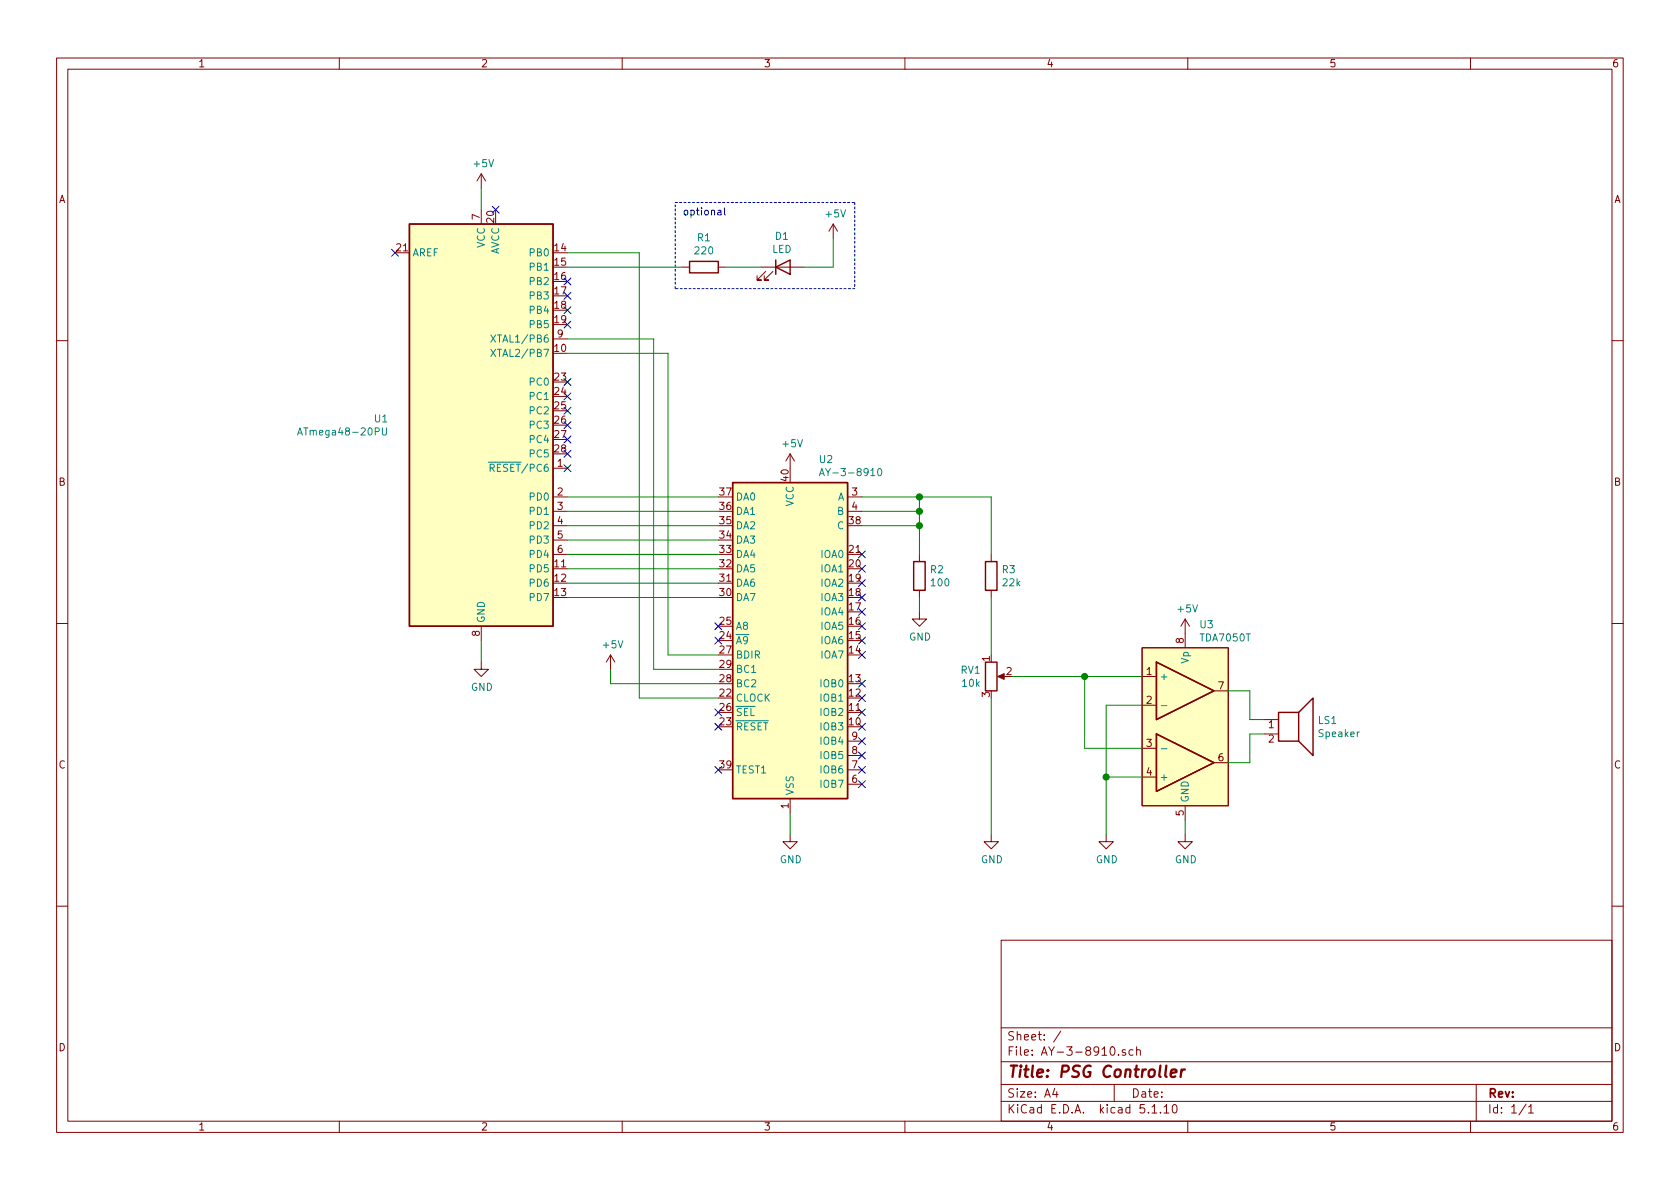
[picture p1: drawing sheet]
<svg xmlns="http://www.w3.org/2000/svg" width="297mm" height="210mm" viewBox="0 0 297 210" stroke-linecap="round" stroke-linejoin="round" font-family="sans-serif">
<g fill="none" stroke="#840000" stroke-width=".18">
<path d="M10 10.3h277v189.9h-277zM12 12.2h273v186.1h-273zM60 10.3v1.9M110 10.3v1.9M160 10.3v1.9M210 10.3v1.9M260 10.3v1.9M85.1 30.7l-.8 1.3M85.1 30.7v2.6M85.1 37.1v2.5M85.1 30.7l.8 1.3M147.3 39.6l-.7 1.3"/>
<path d="M147.3 39.6v2.6M147.3 39.6l.8 1.3M97.8 59.9h2.5M120.6 47.2h1.3M127 47.2h1.3M134.6 47.2h7.6M135.4 48l-1.5 1.5h.7h-.7v-.7M136.7 48l-1.6 1.5h.8h-.8v-.7M10 60.2h2M285 60.2h2M97.8 82.8h2.5M97.8 87.9h2.5"/>
<path d="M97.8 90.4h2.5M97.8 93h2.5M97.8 95.5h2.5M97.8 98h2.5M139.7 80.3l-.8 1.2M139.7 80.3v2.5M139.7 80.3l.8 1.2M149.9 87.9h2.5M149.9 90.4h2.5M162.6 98v1.3M175.3 98v1.3M10 110.3h2"/>
<path d="M85.1 117.1v1.3h1.3l-1.3 1.2-1.3-1.2h1.3M85.1 110.7v2.6M107.9 115.8l-.7 1.3M107.9 115.8v2.6M107.9 115.8l.8 1.3M162.6 108.2v1.3h1.2l-1.2 1.2-1.3-1.2h1.3M162.6 104.4v1.3M175.3 104.4v1.3M176.8 119.6h1M201.9 114.5h15.3v28h-15.3zM201.9 119.6h2.6M209.5 109.5l-.7 1.2"/>
<path d="M209.5 109.5v5M209.5 109.5l.8 1.2M285 110.3h2M149.9 138.7h2.5M149.9 136.1h2.5M149.9 133.6h2.5M149.9 131.1h2.5M201.9 124.7h2.6M201.9 132.3h2.6M201.9 137.4h2.6M214.6 134.9h2.6M214.6 122.2h2.6"/>
<path d="M223.5 127.2h2.6M223.5 129.8h2.6M139.7 147.6v1.2h1.3l-1.3 1.3-1.3-1.3h1.3M139.7 141.2v2.6M175.3 147.6v1.2h1.2l-1.2 1.3-1.3-1.3h1.3M195.6 147.6v1.2h1.2l-1.2 1.3-1.3-1.3h1.3M209.5 147.6v1.2h1.3l-1.3 1.3-1.2-1.3h1.2M209.5 142.5v2.5M10 160.2h2M177 166.3h108v32h-108zM285 160.2h2M60 198.3v1.9"/>
<path d="M110 198.3v1.9M160 198.3v1.9M177 194.8h108M177 191.8h108M177 187.8h108M177 181.8h108M186.5 192.5l-.4 1h1M186.8 193v1M187.6 182.3l-1.3 2M196.5 185.2l.1-.1a.8 .8 0 0 1 .5 .8 .8 .8 0 0 1-.5 .7 1 1 0 0 1-.1-1.4zM197 191.8v3M197.8 186.5v.1"/>
<path d="M199 185.7a.37 .37 0 0 0-.6 .1l.1 .2 .5 .2 .1 .1-.3 .3-.4-.1M200.3 185.7l-.4-.1-.3 .3 .1 .6 .2 .1 .4-.1M201 185.7a.37 .37 0 0 1 .6 .1v.8M201 185.1v1.5M203.7 195.8l.4-.5v1.5M203.7 196.8h.8M205.2 196.7v.1M205.8 195.8l.4-.5v1.5M205.8 196.8h.9M207.5 195.4l.2-.1a.94 .94 0 0 1 0 1.5h-.1a1 1 0 0 1-.1-1.4zM210 198.3v1.9M260 198.3v1.9"/>
<path d="M261 191.8v6.5M269.8 195.2l-1.2 2M270.3 195.8l.4-.5v1.5M270.3 196.8h.8"/>
</g>
<path d="M207 189.8l1-.2-.1-.4-.5-.1-.3 .3-.1 .9 .2 .1 .6-.1M208.9 189.1l-.2 1.3M209.5 189.1a.55 .55 0 0 0-.6 .4" fill="none" stroke="#840000" stroke-width=".41"/>
<path d="M72.4 39.6h25.4v71.1h-25.4zM121.9 46.2h5.1v2.1h-5.1zM137.2 47.2l2.5-1.2v2.5zM137.2 46v2.5M129.5 85.3h20.4v55.9h-20.4zM161.5 99.3h2.1v5.1h-2.1zM174.2 99.3h2.1v5.1h-2.1zM174.2 117.1h2.1v5.1h-2.1zM204.5 117.1l10.1 5.1-10.1 5zM204.5 129.8l10.1 5.1-10.1 5zM226.1 126h3.5v5.1h-3.5zM229.6 126l2.6-2.6v10.2l-2.6-2.5" fill="none" stroke="#840000" stroke-width=".25"/>
<path d="M176.4 119.6l1.1-.5v1z" fill="#840000" stroke="#840000" stroke-width=".18"/>
<g fill="#ffffc2" stroke="#ffffc2" stroke-width=".18">
<path d="M72.4 39.6h25.4v71.1h-25.4z"/>
<path d="M201.9 114.5h15.3v28h-15.3z"/>
<path d="M204.5 129.8l10.1 5.1-10.1 5z"/>
<path d="M204.5 117.1l10.1 5.1-10.1 5z"/>
<path d="M129.5 85.3h20.4v55.9h-20.4z"/>
</g>
<g fill="none" stroke="#008484" stroke-width=".18">
<path d="M86.8 59.2l.8 1.3M87.6 59.2l-.8 1.3M52.6 76.9l.4-1.2 .5 1.2M52.7 76.6h.6M67.6 75.7v1l.2 .2h.4l.1-.2v-1M86.8 61.8l.8 1.2M87.6 61.8l-.8 1.2M86.4 81.7h1.2M86.7 82.7h.6l.1-.2-.1-.3-.2-.1h-.4v1.3M87 82.7l.4 .7M144.9 84.1l.4-1.3 .4 1.3M145 83.8h.6"/>
<path d="M155.3 83l.2-.2a.67 .67 0 0 1 .4 .7 .67 .67 0 0 1-.4 .6l-.3-.5zM205.3 124.8h1M205.3 132.4h1"/>
</g>
<path d="M119.4 35.8h31.7M151.1 35.8v15.2M119.4 51v-15.2M151.1 51h-31.7" fill="none" stroke="#0000c2" stroke-width=".18" stroke-dasharray=".4 .4"/>
<g fill="none" stroke="#008400" stroke-width=".18">
<path d="M85.1 33.3v3.8M100.3 59.9h15.3v58.5h11.4M100.3 47.2h20.3M100.3 44.7h12.7v78.7h14M128.3 47.2h6.3M147.3 42.2v5h-5.1M100.3 62.5h17.8v53.3h8.9M100.3 98h26.7M100.3 87.9h26.7M100.3 95.5h26.7M100.3 93h26.7M100.3 90.4h26.7"/>
<path d="M152.4 87.9h22.9v10.1M152.4 93h10.2M152.4 90.4h10.2M162.6 87.9v10.1M85.1 113.3v3.8M100.3 100.6h26.7M100.3 105.7h26.7M100.3 103.1h26.7M107.9 118.4v2.5h19.1M162.6 105.7v2.5M175.3 105.7v10.1M179.1 119.6h22.8"/>
<path d="M191.8 119.6v12.7h10.1M175.3 123.4v24.2M195.6 137.4h6.3M201.9 124.7h-6.3v22.9M217.2 122.2h3.8v5h2.5M223.5 129.8h-2.5v5.1h-3.8M139.7 143.8v3.8M209.5 145v2.6"/>
</g>
<path d="M126.9 37.2h.5l.1 .8M127.5 37.5h-.4l-.2 .2v.3h.6M128.1 36.7v1.1l.2 .2" fill="none" stroke="#0000c2" stroke-width=".18"/>
<g fill="#008400" stroke="#008400" stroke-width=".25">
<circle cx="195.6" cy="137.4" r=".51"/>
<circle cx="162.6" cy="87.9" r=".51"/>
<circle cx="191.8" cy="119.6" r=".51"/>
<circle cx="162.6" cy="90.4" r=".51"/>
<circle cx="162.6" cy="93" r=".51"/>
</g>
<g fill="none" stroke="#000084" stroke-width=".18">
<path d="M87 36.5l1.2 1.2M88.2 36.5l-1.2 1.2M69.2 44.1l1.3 1.2M70.5 44.1l-1.3 1.2M99.7 49.2l1.2 1.2M99.7 51.7l1.2 1.2M99.7 54.2l1.2 1.3M99.7 56.8l1.2 1.2M100.9 49.2l-1.2 1.2M100.9 51.7l-1.2 1.2M100.9 54.2l-1.2 1.3M100.9 56.8l-1.2 1.2"/>
<path d="M99.7 66.9l1.2 1.3M99.7 69.5l1.2 1.2M99.7 72l1.2 1.2M99.7 74.6l1.2 1.2M99.7 77.1l1.2 1.2M99.7 79.6l1.2 1.3M100.9 66.9l-1.2 1.3M100.9 69.5l-1.2 1.2M100.9 72l-1.2 1.2M100.9 74.6l-1.2 1.2M100.9 77.1l-1.2 1.2M100.9 79.6l-1.2 1.3"/>
<path d="M99.7 82.2l1.2 1.2M100.9 82.2l-1.2 1.2M151.8 97.4l1.2 1.2M151.8 100l1.2 1.2M153 97.4l-1.2 1.2M153 100l-1.2 1.2M126.4 110.1l1.2 1.2M126.4 112.7l1.2 1.2M127.6 110.1l-1.2 1.2M127.6 112.7l-1.2 1.2M151.8 102.5l1.2 1.2M151.8 105l1.2 1.3"/>
<path d="M151.8 107.6l1.2 1.2M151.8 110.1l1.2 1.2M151.8 112.7l1.2 1.2M151.8 115.2l1.2 1.2M153 102.5l-1.2 1.2M153 105l-1.2 1.3M153 107.6l-1.2 1.2M153 110.1l-1.2 1.2M153 112.7l-1.2 1.2M153 115.2l-1.2 1.2M126.4 125.4l1.2 1.2M126.4 127.9l1.2 1.2"/>
<path d="M126.4 135.5l1.2 1.2M127.6 125.4l-1.2 1.2M127.6 127.9l-1.2 1.2M127.6 135.5l-1.2 1.2M151.8 120.3l1.2 1.2M151.8 122.8l1.2 1.2M151.8 125.4l1.2 1.2M151.8 138.1l1.2 1.2M151.8 135.5l1.2 1.2M151.8 133l1.2 1.2M151.8 130.4l1.2 1.3M151.8 127.9l1.2 1.2"/>
<path d="M153 120.3l-1.2 1.2M153 122.8l-1.2 1.2M153 125.4l-1.2 1.2M153 138.1l-1.2 1.2M153 135.5l-1.2 1.2M153 133l-1.2 1.2M153 130.4l-1.2 1.3M153 127.9l-1.2 1.2"/>
</g>
<text font-size="2.8" fill="#840000" x="178" y="190.5">Title: PSG Controller</text>
<g font-size="2.1" fill="#840000">
<text x="178" y="184">Sheet: /</text>
<text x="178" y="186.7">File: AY-3-8910.sch</text>
<text x="178" y="196.9">KiCad E.D.A. kicad 5.1.10</text>
<text x="178" y="194.1">Size: A4</text>
<text x="200" y="194.1">Date:</text>
<text x="263" y="194.1">Rev:</text>
<text x="263" y="196.9">Id: 1/1</text>
</g>
<g font-size="1.8" fill="#840000">
<text x="35" y="11.9">1</text>
<text x="85" y="11.9">2</text>
<text x="135" y="11.9">3</text>
<text x="185" y="11.9">4</text>
<text x="235" y="11.9">5</text>
<text x="285" y="11.9">6</text>
<text x="10.4" y="35.9">A</text>
<text x="285.4" y="35.9">A</text>
<text x="84.8" y="38.8" transform="rotate(-90 84.8 38.8)">7</text>
<text x="87.4" y="39.3" transform="rotate(-90 87.4 39.3)">20</text>
<text x="70.2" y="44.4">21</text>
<text x="98.1" y="44.4">14</text>
<text x="98.1" y="47">15</text>
<text x="98.1" y="49.5">16</text>
<text x="98.1" y="52.1">17</text>
<text x="98.1" y="54.6">18</text>
<text x="98.1" y="57.1">19</text>
<text x="98.6" y="59.7">9</text>
<text x="98.1" y="62.2">10</text>
<text x="98.1" y="67.3">23</text>
<text x="98.1" y="69.8">24</text>
<text x="98.1" y="72.4">25</text>
<text x="98.1" y="74.9">26</text>
<text x="98.1" y="77.5">27</text>
<text x="98.1" y="80">28</text>
<text x="98.6" y="82.5">1</text>
<text x="10.4" y="85.9">B</text>
<text x="98.6" y="87.6">2</text>
<text x="127.3" y="87.6">37</text>
<text x="139.4" y="85" transform="rotate(-90 139.4 85)">40</text>
<text x="150.6" y="87.6">3</text>
<text x="285.4" y="85.9">B</text>
<text x="98.6" y="90.2">3</text>
<text x="98.6" y="92.7">4</text>
<text x="98.6" y="95.2">5</text>
<text x="127.3" y="95.2">34</text>
<text x="127.3" y="92.7">35</text>
<text x="127.3" y="90.2">36</text>
<text x="150.2" y="92.7">38</text>
<text x="150.6" y="90.2">4</text>
<text x="98.1" y="100.3">11</text>
<text x="98.6" y="97.8">6</text>
<text x="127.3" y="100.3">32</text>
<text x="127.3" y="97.8">33</text>
<text x="150.2" y="100.3">20</text>
<text x="150.2" y="97.8">21</text>
<text x="98.1" y="102.9">12</text>
<text x="98.1" y="105.4">13</text>
<text x="127.3" y="105.4">30</text>
<text x="127.3" y="102.9">31</text>
<text x="150.2" y="107.9">17</text>
<text x="150.2" y="105.4">18</text>
<text x="150.2" y="102.9">19</text>
<text x="84.8" y="112.5" transform="rotate(-90 84.8 112.5)">8</text>
<text x="127.3" y="113">24</text>
<text x="127.3" y="110.5">25</text>
<text x="150.2" y="113">15</text>
<text x="150.2" y="110.5">16</text>
<text x="209.3" y="113.8" transform="rotate(-90 209.3 113.8)">8</text>
<text x="127.3" y="115.6">27</text>
<text x="127.3" y="118.1">29</text>
<text x="150.2" y="115.6">14</text>
<text x="175" y="116.9" transform="rotate(-90 175 116.9)">1</text>
<text x="178" y="119.4">2</text>
<text x="202.7" y="119.4">1</text>
<text x="127.3" y="123.2">22</text>
<text x="127.3" y="125.7">26</text>
<text x="127.3" y="120.6">28</text>
<text x="150.2" y="125.7">11</text>
<text x="150.2" y="123.2">12</text>
<text x="150.2" y="120.6">13</text>
<text x="175" y="123.3" transform="rotate(-90 175 123.3)">3</text>
<text x="202.7" y="124.5">2</text>
<text x="215.4" y="121.9">7</text>
<text x="127.3" y="128.3">23</text>
<text x="150.2" y="128.3">10</text>
<text x="150.6" y="130.8">9</text>
<text x="224.3" y="128.8">1</text>
<text x="224.3" y="131.3">2</text>
<text x="10.4" y="135.9">C</text>
<text x="127.3" y="135.9">39</text>
<text x="150.6" y="135.9">7</text>
<text x="150.6" y="133.3">8</text>
<text x="202.7" y="132.1">3</text>
<text x="202.7" y="137.2">4</text>
<text x="215.4" y="134.6">6</text>
<text x="285.4" y="135.9">C</text>
<text x="139.4" y="143" transform="rotate(-90 139.4 143)">1</text>
<text x="150.6" y="138.4">6</text>
<text x="209.3" y="144.2" transform="rotate(-90 209.3 144.2)">5</text>
<text x="10.4" y="185.9">D</text>
<text x="285.4" y="185.9">D</text>
<text x="35" y="199.9">1</text>
<text x="85" y="199.9">2</text>
<text x="135" y="199.9">3</text>
<text x="185" y="199.9">4</text>
<text x="235" y="199.9">5</text>
<text x="285" y="199.9">6</text>
</g>
<g font-size="1.8" fill="#008484">
<text x="83.9" y="29.6">+5V</text>
<text x="146.1" y="38.4">+5V</text>
<text x="72.9" y="45.3">AREF</text>
<text x="85.7" y="43.9" transform="rotate(-90 85.7 43.9)">VCC</text>
<text x="88.3" y="45.1" transform="rotate(-90 88.3 45.1)">AVCC</text>
<text x="93.9" y="45.3">PB0</text>
<text x="93.9" y="47.9">PB1</text>
<text x="123" y="45">220</text>
<text x="123.3" y="42.7">R1</text>
<text x="136.5" y="44.7">LED</text>
<text x="137.1" y="42.4">D1</text>
<text x="93.9" y="50.4">PB2</text>
<text x="93.9" y="53">PB3</text>
<text x="93.9" y="55.5">PB4</text>
<text x="93.9" y="58">PB5</text>
<text x="87.8" y="63.1">XTAL2/PB7</text>
<text x="87.8" y="60.6">XTAL1/PB6</text>
<text x="93.9" y="68.2">PC0</text>
<text x="93.9" y="70.7">PC1</text>
<text x="53.6" y="77">ATmega48-20PU</text>
<text x="66.3" y="74.7">U1</text>
<text x="93.9" y="73.3">PC2</text>
<text x="93.9" y="75.8">PC3</text>
<text x="87.5" y="83.4">RESET/PC6</text>
<text x="93.9" y="78.4">PC4</text>
<text x="93.9" y="80.9">PC5</text>
<text x="138.5" y="79.1">+5V</text>
<text x="144.9" y="81.9">U2</text>
<text x="93.9" y="88.5">PD0</text>
<text x="130" y="88.5">DA0</text>
<text x="140.3" y="89.6" transform="rotate(-90 140.3 89.6)">VCC</text>
<text x="146.2" y="84.2">AY-3-8910</text>
<text x="148.1" y="88.5">A</text>
<text x="93.9" y="91.1">PD1</text>
<text x="93.9" y="93.6">PD2</text>
<text x="130" y="93.6">DA2</text>
<text x="130" y="91.1">DA1</text>
<text x="148.1" y="93.6">C</text>
<text x="148.1" y="91.1">B</text>
<text x="93.9" y="101.2">PD5</text>
<text x="93.9" y="96.1">PD3</text>
<text x="93.9" y="98.7">PD4</text>
<text x="130" y="101.2">DA5</text>
<text x="130" y="98.7">DA4</text>
<text x="130" y="96.1">DA3</text>
<text x="145.2" y="101.2">IOA1</text>
<text x="145.2" y="98.7">IOA0</text>
<text x="164.5" y="101.4">R2</text>
<text x="177.2" y="101.4">R3</text>
<text x="93.9" y="103.8">PD6</text>
<text x="93.9" y="106.3">PD7</text>
<text x="130" y="106.3">DA7</text>
<text x="130" y="103.8">DA6</text>
<text x="145.2" y="106.3">IOA3</text>
<text x="145.2" y="103.8">IOA2</text>
<text x="164.7" y="103.7">100</text>
<text x="177.4" y="103.7">22k</text>
<text x="85.7" y="110.2" transform="rotate(-90 85.7 110.2)">GND</text>
<text x="130" y="113.9">A9</text>
<text x="130" y="111.4">A8</text>
<text x="145.2" y="113.9">IOA6</text>
<text x="145.2" y="111.4">IOA5</text>
<text x="145.2" y="108.8">IOA4</text>
<text x="160.7" y="113.3">GND</text>
<text x="208.3" y="108.3">+5V</text>
<text x="212.2" y="111.1">U3</text>
<text x="212.3" y="113.4">TDA7050T</text>
<text x="106.7" y="114.6">+5V</text>
<text x="130" y="116.5">BDIR</text>
<text x="130" y="119">BC1</text>
<text x="145.2" y="116.5">IOA7</text>
<text x="169.9" y="119.1">RV1</text>
<text x="210.2" y="117.3" transform="rotate(-90 210.2 117.3)">Vp</text>
<text x="83.3" y="122.2">GND</text>
<text x="130" y="124.1">CLOCK</text>
<text x="130" y="121.5">BC2</text>
<text x="145.2" y="124.1">IOB1</text>
<text x="145.2" y="121.5">IOB0</text>
<text x="170.2" y="121.5">10k</text>
<text x="205" y="120.3">+</text>
<text x="130" y="129.2">RESET</text>
<text x="130" y="126.6">SEL</text>
<text x="145.2" y="129.2">IOB3</text>
<text x="145.2" y="126.6">IOB2</text>
<text x="145.2" y="131.7">IOB4</text>
<text x="233.1" y="128">LS1</text>
<text x="233.3" y="130.3">Speaker</text>
<text x="130" y="136.8">TEST1</text>
<text x="145.2" y="136.8">IOB6</text>
<text x="145.2" y="134.2">IOB5</text>
<text x="140.3" y="140.7" transform="rotate(-90 140.3 140.7)">VSS</text>
<text x="145.2" y="139.3">IOB7</text>
<text x="205" y="138">+</text>
<text x="210.2" y="142" transform="rotate(-90 210.2 142)">GND</text>
<text x="137.9" y="152.6">GND</text>
<text x="173.4" y="152.6">GND</text>
<text x="193.8" y="152.6">GND</text>
<text x="207.7" y="152.6">GND</text>
</g>
<text font-size="1.8" fill="#0000c2" x="120.6" y="38.1">optional</text>
</svg>
